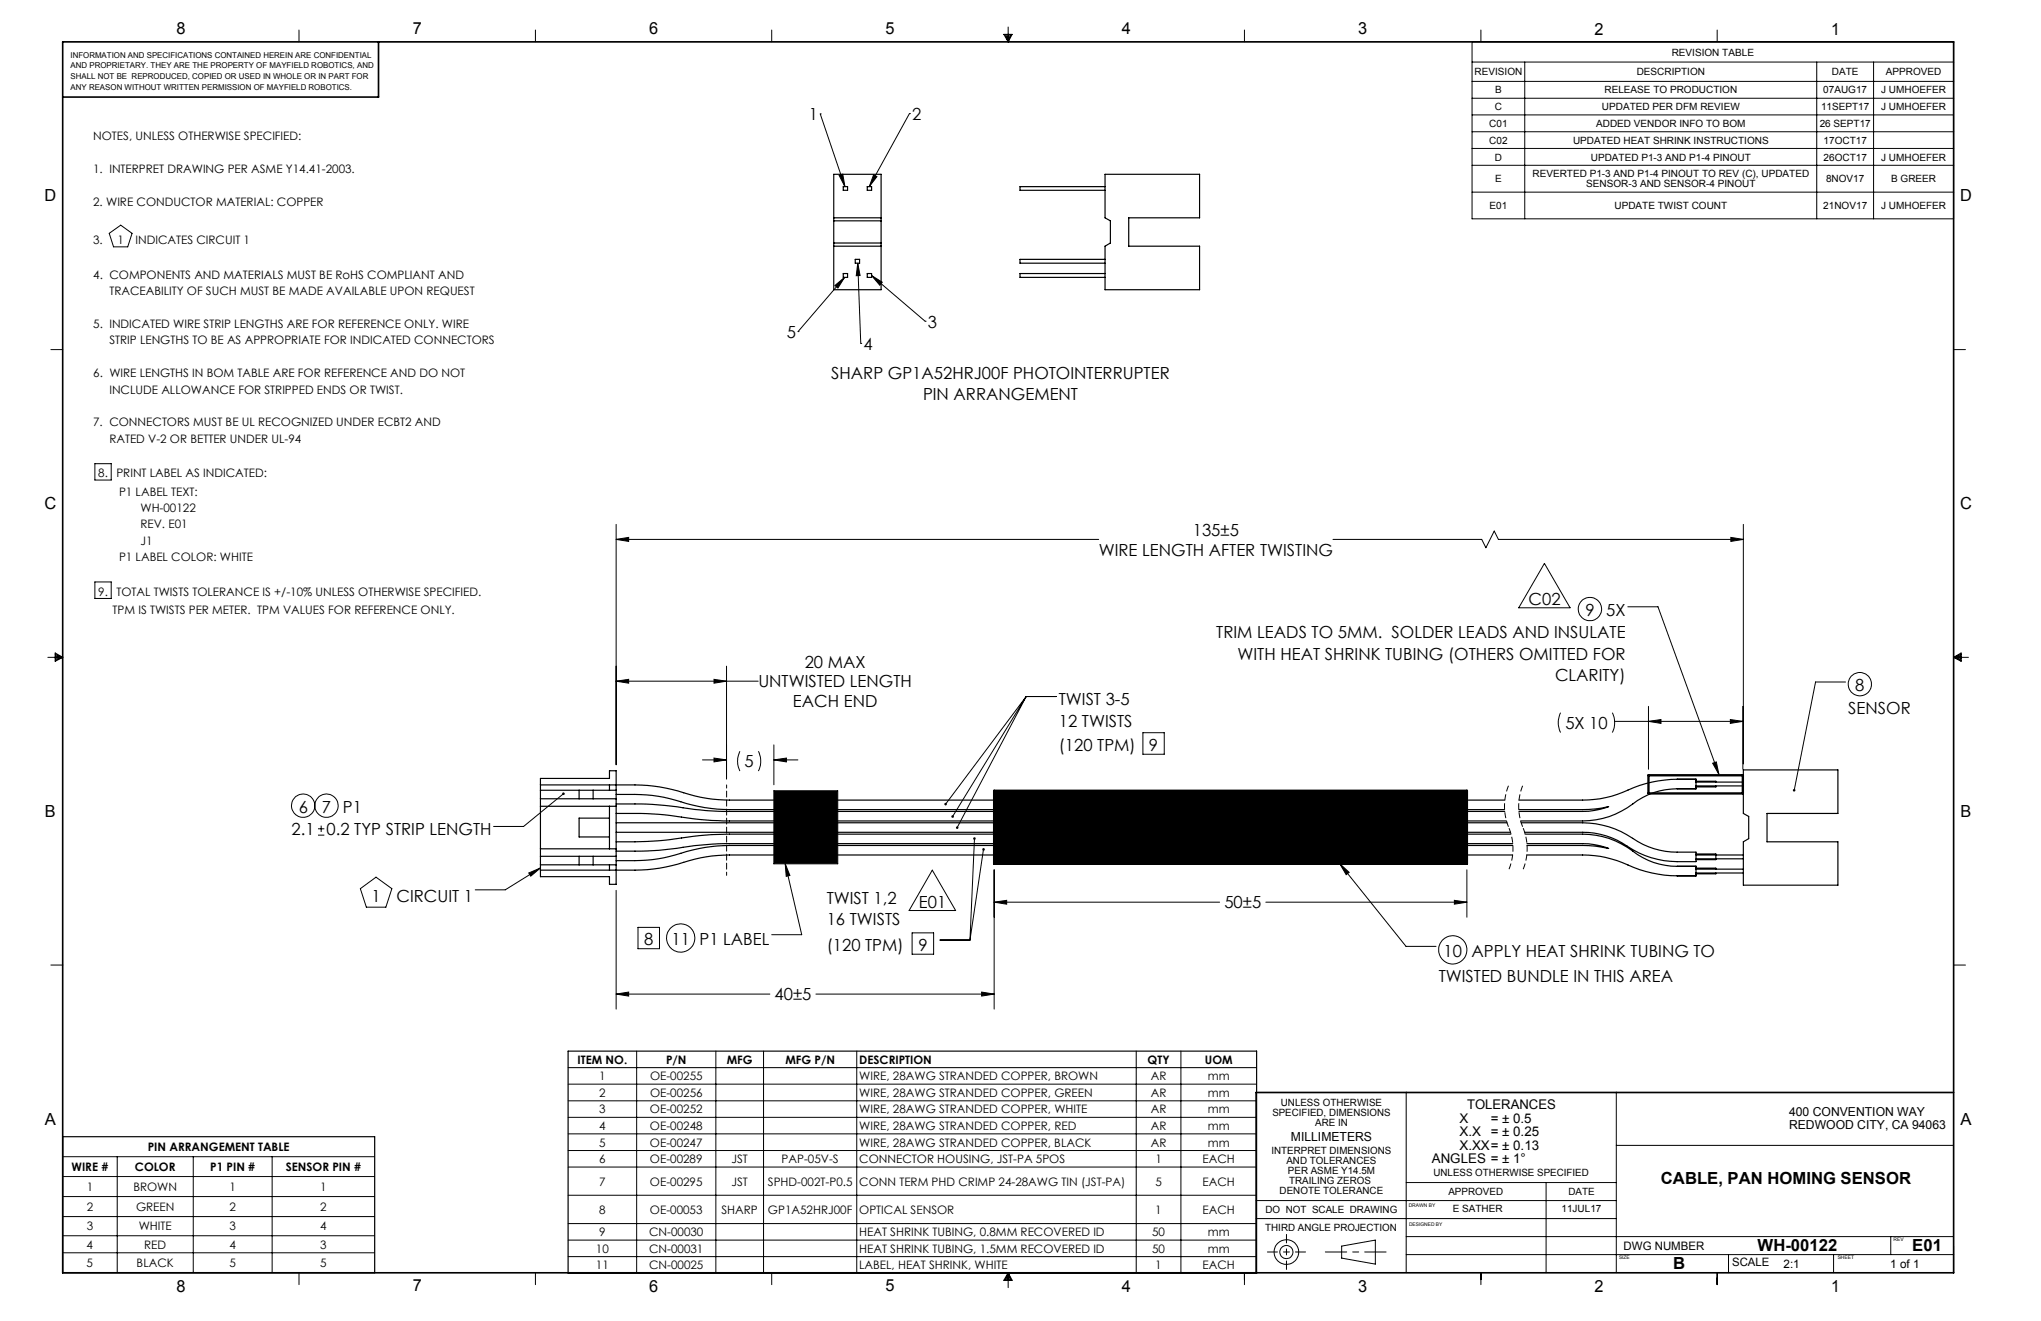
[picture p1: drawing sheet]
<svg xmlns="http://www.w3.org/2000/svg" width="432mm" height="279mm" viewBox="0 0 432 279" stroke-linecap="round" stroke-linejoin="round" font-family="sans-serif">
<g fill="none" stroke="#000" stroke-width=".21">
<path d="M63.3 6.4v2.5M113.3 6.4v2.5M163.3 6.4v2.5M212.4 7.3h1.7l-.8 1.6zM212.7 7.3l.6 1.6M213 7.3l.3 1.6M213.3 5.7v3.2M213.5 7.3l-.2 1.6M213.9 7.3l-.6 1.6M263.3 6.4v2.5M311.4 8.9h101.9v37.4h-101.9zM311.4 13.1h101.9"/>
<path d="M311.4 17.2h101.9M313.3 6.4v2.5M322.6 13.1v33.2M363.3 6.4v2.5M384.4 13.1v33.2M396.4 13.1v33.2M173.5 24.1h.1M173.5 24.1l5.3 15.4M177.5 37.1l.8-.3 .5 2.7zM184.8 37l.7 .4-1.6 2.1zM192.4 24h.1M192.4 24l-8.5 15.5"/>
<path d="M311.4 20.8h101.9M311.4 24.3h101.9M311.4 27.9h101.9M311.4 31.4h101.9M311.4 35h101.9M23.1 49.4l2.4-1.8 2.4 1.8-.9 2.8h-3zM178.7 58.7l-9.9 11.4M181.5 55.7l.5 2.6h-.8zM181.5 55.7l.6 16.9M184.4 58.3l11.3 9.6M184.4 58.3l2.3 1.4-.6 .6zM311.4 40.6h101.9"/>
<path d="M10.8 73.9h2.5M168.8 70.1h.1M176.6 60.4l2.1-1.7-1.4 2.2zM182.1 72.6h.1M195.7 67.9h.1M413.3 73.9h2.5M20.1 98.1h3.4v3.4h-3.4zM130.4 114.1l2.6-.4v.8zM130.4 110.9v50.8M130.4 114.1h102M282 114.1h31.5l.9 1.8 1.7-3.6 .9 1.8h51.8M326.7 119.2l5.5 9.4h-10.9z"/>
<path d="M366.2 113.7l2.6 .4-2.6 .4zM368.8 110.9v50.7M10.1 139h3.2M11.7 138.1l1.6 .9-1.6 .9zM11.7 138.4l1.6 .6M11.7 138.7l1.6 .3M13.3 139l-1.6 .6M13.3 139l-1.6 .3M20.1 123.1h3.4v3.5h-3.4zM344.4 128.3h6.4l12.8 35.5M413.3 139h3.2M413.3 139l1.6-.9v1.8z"/>
<path d="M413.3 139l1.6 .6M413.3 139l1.6 .3M414.9 138.4l-1.6 .6M414.9 138.7l-1.6 .3M130.4 144.1l2.6-.4v.8zM130.4 144.1h30M151.1 143.7l2.6 .4-2.6 .4zM153.7 140.9v23.8M156.5 158.9a4.7 4.7 0 0 0 0 4.2M160.4 158.9a4.7 4.7 0 0 1 0 4.2M163.7 157.6v8.4M217.1 147.3h6.3"/>
<path d="M217.1 147.3l-14.6 27.7M217.1 147.3l-15.6 25.4M217.1 147.3l-17 22.8M241.8 155h4.5v4.5h-4.5zM330.2 150.7l-.2 .3a4.8 4.8 0 0 0 .2 3.9M341.1 150.7a4.7 4.7 0 0 1 0 4.2M341.6 152.6h27.1M348.8 152.6l2.6-.4v.8zM348.8 149.4v13.3M366.1 152.2l2.6 .4-2.6 .4zM368.7 149.4v13.3M390.5 144.3h-6.4l-4.5 22.8"/>
<path d="M67.3 176.6h1.3M67.3 175.3h1.3M67.9 174.6v1.4M119.2 167.9l-8.4 6.9h-6.4M148.6 160.7h5.1M151.1 160.3l2.6 .4-2.6 .4zM163.7 160.7l2.7-.4v.8zM163.7 167.3h13.5v15.4h-13.5zM163.7 160.7h5.1M206.2 177.3l-1 21.5M208.1 179.6l-2.9 19.2M362.3 161.4l.8-.3 .5 2.7z"/>
<path d="M76.2 188l3.4-2.5 3.3 2.5-1.3 3.9h-4.1zM111.9 184.6l2.4-1-2 1.7zM114.3 183.6l-7.4 4.6h-6.4M130.4 188.3v25.1M135 196.1h4.5v4.6h-4.5zM166.1 182.7l1 2.5-.8 .1zM166.1 182.7l3.5 15h-6.3M193 197.3h4.5v4.5h-4.5zM197.2 184l5 8.6h-9.9zM198.9 198.8h6.3M210.3 190.8l2.7-.4v.8zM210.3 184v29.4"/>
<path d="M210.3 190.8h47.7M267.8 190.8h42.5M283.5 182.7l14 17.5h6.3M283.5 182.7l1.9 1.8-.6 .5zM307.7 190.4l2.6 .4-2.6 .4zM310.3 184v10M10.8 204.1h2.5M130.4 210.3l2.6-.5v.9zM130.4 210.3h32.5M172.6 210.3h37.7M207.7 209.8l2.6 .5-2.6 .4zM413.3 204.1h2.5"/>
<path d="M120.2 225.8h145.7M120.2 229.3h145.7M120.2 232.8h145.7M120.2 236.3h145.7M120.2 239.8h145.7M134.7 222.3v47M151.4 222.3v47M161.5 222.3v47M181.3 222.3v47M240.4 222.3v47M249.8 222.3v47M297.5 231.1v38.1"/>
<path d="M341.9 231.1v38.1M13.3 244.7h66M13.3 248.8h66M13.3 253.1h66M13.3 257.3h66M24.8 244.7v24.5M40.9 244.7v24.5M57.6 244.7v24.5M120.2 243.3h145.7M120.2 246.8h145.7M120.2 252.8h145.7M120.2 258.8h145.7"/>
<path d="M265.7 257.7h76.2M265.7 253.9h76.2M297.5 250.1h44.4M327.1 250.1v19.1M341.9 242.3h71.4M13.3 261.4h66M13.3 265h66M63.3 269.2v2.5M113.3 269.2v2.5M120.2 262.3h145.7M120.2 265.8h145.7M163.3 269.2v2.5"/>
<path d="M213.3 269.2v3.1M213.3 269.2l.8 1.6h-1.7zM213.3 269.2l-.6 1.6M213.3 269.2l-.3 1.6M213.3 269.2l.6 1.6M213.3 269.2l.2 1.6M263.3 269.2v2.5M283.8 263.6l7.2-1.3v5.1l-7.2-1.3zM297.5 265.4h115.8M297.5 261.5h115.8M313.3 269.2v2.5M363.3 269.2v2.5"/>
<path d="M365.7 265.4v3.8M387.9 265.4v3.8M400 261.5v3.9M413.3 263.6v5.6"/>
<circle cx="336.4" cy="128.8" r="2.47"/>
<circle cx="393.5" cy="144.7" r="2.46"/>
<circle cx="64.1" cy="170.4" r="2.48"/>
<circle cx="69.1" cy="170.4" r="2.47"/>
<circle cx="144" cy="198.4" r="2.99"/>
<circle cx="307.3" cy="200.9" r="2.99"/>
<circle cx="272.2" cy="264.8" r="2.6"/>
<circle cx="272.2" cy="264.8" r="1.38"/>
</g>
<path d="M319.2 166a11.7 11.7 0 0 0 0 9M319.2 175a11.7 11.7 0 0 1 0 9M322.2 166a11.7 11.7 0 0 0 0 9M322.2 175a11.7 11.7 0 0 1 0 9" fill="none" stroke="#000" stroke-width=".21" stroke-dasharray="1.3 .6" stroke-dashoffset="-.2" stroke-linecap="butt"/>
<g fill="none" stroke="#000" stroke-width=".25">
<path d="M176.4 36.9h10v24.4h-10zM178.4 39.5h.9v.8h-.9zM183.5 39.5h.9v.8h-.9zM233.8 39.5h-18v.8h18M233.8 36.9h20v9.2h-15v6h15v9.2h-20v-9.2l1.1-.7v-4.7l-1.1-.6zM176.4 52.1h10M176.4 51.4h10M176.4 46.7h10M176.4 46.1h10M178.4 57.9h.9v.8h-.9zM180.9 54.9h1v.8h-1zM183.5 57.9h.9v.8h-.9z"/>
<path d="M233.8 57.9h-18v.8h18M233.8 54.9h-18v.8h18M114.3 166h20a40 40 0 0 1 12.7 2.3l3.6 .7 3.7 .2h164M114.3 170.5h16.1M114.3 164.6h14.6v-1.6h1.5v24h-1.5v-1.6h-14.6zM114.3 179.5h16.1M114.3 168.9h16.1M114.3 167.1h16.1M122.5 167.1v1.8M125.5 167.1v1.8M128.9 166v1.1M128.9 170.5v9"/>
<path d="M128.9 173h-6.4v4h6.4M130.4 168h3.9a32.3 32.3 0 0 1 11 2l3.8 .8 5.2 .4h164M130.4 170a77.4 77.4 0 0 1 12.8 .6 66.9 66.9 0 0 0 11.1 1h164M130.4 172h3.9a79.4 79.4 0 0 1 13.7 1.3l5.1 .3h165.6M130.4 174h188.4M130.4 176h189.1M319.7 176.4h-165.4a84.5 84.5 0 0 0-13.8 1.3l-3.7 .3h-6.4M320 178.8h-165.7a40.5 40.5 0 0 0-12.7 2.4l-2.4 .4-2.4 .3-6.4 .1M320 178.4h-165.7a79.2 79.2 0 0 0-12.3 1.2l-5.1 .4h-6.5M321.3 171.2h13.5a23 23 0 0 0 5.5-.6l-.5 .2a16.4 16.4 0 0 1-5 .8h-13.5M321.8 174h13a19.6 19.6 0 0 1 11.7 4 16.3 16.3 0 0 0 8.3 2.2h4v1.9a25 25 0 0 1-9.5-.7 32.3 32.3 0 0 1-7.2-3.7 16.8 16.8 0 0 0-7.3-1.7h-12.3M322.7 176.4h12.1a17.9 17.9 0 0 1 11.7 4.4 15.1 15.1 0 0 0 8.3 2.4h4v.6"/>
<path d="M323 178.4h11.8a15.6 15.6 0 0 1 5.5 1.1l-.2-.1a22.6 22.6 0 0 0-5.3-.6h-11.8M358.8 165.4v-.6a29.3 29.3 0 0 0-14.4 2.3 22.6 22.6 0 0 1-9.6 2.1h-13.5M358.8 166.2v.6a24.6 24.6 0 0 0-9 .8 19.2 19.2 0 0 0-5.5 3.3 17.2 17.2 0 0 1-9.5 2.7h-13.1M358.8 165.2h4.2v.2M358.8 165.4v.8M358.8 165.4h10M358.8 166.2h10M363 166.2v.2h-4.2M368.8 162.8h20v9.2h-15v6h15v9.2h-20v-9.2l1.2-.6v-4.7l-1.2-.7zM114.3 182.9h16.1M114.3 181.1h16.1M122.5 181.1v1.8"/>
<path d="M125.5 181.1v1.8M128.9 182.9v1.1M320 180.8h-165.7a32.3 32.3 0 0 0-10.9 2l-3.8 .8-4 .4h-21.3M323 180.8h11.8a23.9 23.9 0 0 1 10.9 2.7 30 30 0 0 0 13.1 1.7v-.6M358.8 183.6h4.2v.2M358.8 180.6h4.2v1.2h-4.2M358.8 180.8h10M358.8 184.6h10M358.8 183.8v.8M358.8 183.8h10M358.8 181.6h10M363 184.6v.2h-4.2"/>
<path d="M120.2 222.3h145.7v47h-145.7zM13.3 240.4h66v28.8h-66z"/>
</g>
<path d="M293.2 264.8h-12.8" fill="none" stroke="#000" stroke-width=".21" stroke-dasharray="15.2 1.3 1.3 1.3" stroke-dashoffset="10.7"/>
<path d="M276.2 264.8h-8.1" fill="none" stroke="#000" stroke-width=".21" stroke-dasharray="15.2 1.3 1.3 1.3" stroke-dashoffset="13.1"/>
<path d="M272.2 268.5v-7.4" fill="none" stroke="#000" stroke-width=".21" stroke-dasharray="15.2 1.3 1.3 1.3" stroke-dashoffset="13.4"/>
<path d="M13.3 8.9h400v260.3h-400zM80.1 8.9v11.6h-66.8M413.3 231.1h-147.6v38.1" fill="none" stroke="#000" stroke-width=".35"/>
<path d="M153.7 166v19.1" fill="none" stroke="#000" stroke-width=".21" stroke-dasharray="1.3 .6" stroke-dashoffset=".6"/>
<path d="M210.3 167.3h100v15.4h-100zM348.8 164h19.9v3.8h-19.9z" fill="none" stroke="#000" stroke-width=".5"/>
<g fill="#000">
<path d="M130.4 114.1l2.6-.4v.8zM366.2 113.7l2.6 .4-2.6 .4zM130.4 210.3l2.6-.5v.9zM207.7 209.8l2.6 .5-2.6 .4zM210.3 190.8l2.7-.4v.8zM307.7 190.4l2.6 .4-2.6 .4zM348.8 152.6l2.6-.4v.8zM366.1 152.2l2.6 .4-2.6 .4zM151.1 143.7l2.6 .4-2.6 .4zM130.4 144.1l2.6-.4v.8zM151.1 160.3l2.6 .4-2.6 .4zM163.7 160.7l2.7-.4v.8z"/>
<path d="M119 167.7a.27 .27 0 0 0 0 .3 .27 .27 0 0 0 .4 .1 .27 .27 0 0 0 0-.4l-.2 .2 .2-.2zM111.9 184.6l2.4-1-2 1.7zM379.4 166.9l-.1 .2 .1 .3h.1l.1-.3-.1 .3 .3-.1a.28 .28 0 0 0 0-.4 .28 .28 0 0 0-.4 0zM283.5 182.7l1.9 1.8-.6 .5zM362.3 161.4l.8-.3 .5 2.7zM166.1 182.7l1 2.5-.8 .1zM207.9 179.4a.27 .27 0 0 0 0 .5 .27 .27 0 0 0 .4-.1 .27 .27 0 0 0-.2-.4v.2v-.2zM206 177.2a.27 .27 0 0 0 0 .4 .27 .27 0 0 0 .4-.1 .27 .27 0 0 0-.2-.4v.2v-.2zM202.3 174.9v.4l.2-.3-.1 .3a.27 .27 0 0 0 .3-.1 .27 .27 0 0 0-.1-.4 .27 .27 0 0 0-.3 .1zM201.4 172.5l-.1 .4 .2-.2-.1 .2a.28 .28 0 0 0 .4-.2 .28 .28 0 0 0-.4-.2zM199.8 169.9l.1 .4 .2-.2-.2 .2a.28 .28 0 0 0 .4 0 .28 .28 0 0 0-.1-.4 .28 .28 0 0 0-.4 0zM177.5 37.1l.8-.3 .5 2.7zM184.8 37l.7 .4-1.6 2.1zM184.4 58.3l2.3 1.4-.6 .6zM181.5 55.7l.5 2.6h-.8zM176.6 60.4l2.1-1.7-1.4 2.2z"/>
</g>
<path d="M210.3 167.3v15.4h100v-15.4zM163.7 167.3v15.4h13.5v-15.4z" fill-rule="evenodd" fill="#000"/>
<g font-size="3.5">
<text x="37.3" y="7.3">8</text>
<text x="87.3" y="7.3">7</text>
<text x="137.3" y="7.3">6</text>
<text x="187.3" y="7.3">5</text>
<text x="237.3" y="7.3">4</text>
<text x="287.4" y="7.3">3</text>
<text x="337.4" y="7.3">2</text>
<text x="387.4" y="7.3">1</text>
<text x="171.1" y="25.4">1</text>
<text x="193" y="25.4">2</text>
<text x="9.4" y="42.5">D</text>
<text x="414.7" y="42.5">D</text>
<text x="166.4" y="71.5">5</text>
<text x="196.3" y="69.3">3</text>
<text x="182.7" y="74">4</text>
<text x="175.9" y="80.1">SHARP GP1A52HRJ00F PHOTOINTERRUPTER</text>
<text x="195.3" y="84.7">PIN ARRANGEMENT</text>
<text x="9.4" y="107.6">C</text>
<text x="414.7" y="107.7">C</text>
<text x="252.4" y="113.3">135±5</text>
<text x="232.5" y="117.5">WIRE LENGTH AFTER TWISTING</text>
<text x="323.4" y="128">C02</text>
<text x="335.4" y="130.3">9</text>
<text x="339.8" y="130.3">5X</text>
<text x="257.3" y="135">TRIM LEADS TO 5MM. SOLDER LEADS AND INSULATE</text>
<text x="170.2" y="141.2">20 MAX</text>
<text x="261.8" y="139.6">WITH HEAT SHRINK TUBING (OTHERS OMITTED FOR</text>
<text x="160.4" y="145.4">UNTWISTED LENGTH</text>
<text x="167.8" y="149.6">EACH END</text>
<text x="224" y="149.1">TWIST 3-5</text>
<text x="329" y="144.1">CLARITY)</text>
<text x="392.5" y="146.2">8</text>
<text x="224" y="153.7">12 TWISTS</text>
<text x="331.2" y="154.2">5X 10</text>
<text x="391" y="150.9">SENSOR</text>
<text x="224" y="158.7">(120 TPM)</text>
<text x="243.1" y="158.7">9</text>
<text x="157.5" y="162.3">5</text>
<text x="9.5" y="172.7">B</text>
<text x="63.2" y="171.9">6</text>
<text x="68.1" y="171.9">7 P1</text>
<text x="414.8" y="172.8">B</text>
<text x="61.7" y="176.6">2.1</text>
<text x="69.1" y="176.6">0.2 TYP STRIP LENGTH</text>
<text x="78.6" y="190.8">1</text>
<text x="83.9" y="190.8">CIRCUIT 1</text>
<text x="174.9" y="191.2">TWIST 1,2</text>
<text x="174.9" y="195.7">16 TWISTS</text>
<text x="194.4" y="192.1">E01</text>
<text x="259" y="192.1">50±5</text>
<text x="136.3" y="199.9">8</text>
<text x="142.1" y="199.9">11 P1 LABEL</text>
<text x="174.9" y="201.1">(120 TPM)</text>
<text x="194.3" y="201.1">9</text>
<text x="305.4" y="202.4">10 APPLY HEAT SHRINK TUBING TO</text>
<text x="304.4" y="207.6">TWISTED BUNDLE IN THIS AREA</text>
<text x="163.9" y="211.6">40±5</text>
<text x="9.5" y="237.9">A</text>
<text x="414.8" y="237.9">A</text>
<text x="351.4" y="250.5">CABLE, PAN HOMING SENSOR</text>
<text x="354" y="268.5">B</text>
<text x="371.8" y="264.7">WH-00122</text>
<text x="404.6" y="264.6">E01</text>
<text x="37.3" y="273.2">8</text>
<text x="87.3" y="273.1">7</text>
<text x="137.3" y="273.2">6</text>
<text x="187.3" y="273.1">5</text>
<text x="237.3" y="273.2">4</text>
<text x="287.4" y="273.2">3</text>
<text x="337.4" y="273.2">2</text>
<text x="387.4" y="273.2">1</text>
</g>
<g font-size="2.8">
<text x="308.8" y="237.5">X</text>
<text x="310.4" y="234.6">TOLERANCES</text>
<text x="315.4" y="237.5">= ± 0.5</text>
<text x="308.8" y="243.2">X.XX= ± 0.13</text>
<text x="308.8" y="240.3">X.X</text>
<text x="315.4" y="240.3">= ± 0.25</text>
<text x="302.9" y="246.1">ANGLES = ± 1°</text>
</g>
<g font-size="2.6">
<text x="378.5" y="238.9">REDWOOD CITY, CA 94063</text>
<text x="378.5" y="236.1">400 CONVENTION WAY</text>
<text x="273.1" y="241.4">MILLIMETERS</text>
</g>
<g font-size="2.5">
<text x="19.7" y="29.7">NOTES, UNLESS OTHERWISE SPECIFIED:</text>
<text x="19.7" y="36.7">1. INTERPRET DRAWING PER ASME Y14.41-2003.</text>
<text x="19.7" y="43.6">2. WIRE CONDUCTOR MATERIAL: COPPER</text>
<text x="19.7" y="51.6">3.</text>
<text x="24.9" y="51.6">1</text>
<text x="28.6" y="51.6">INDICATES CIRCUIT 1</text>
<text x="19.7" y="59">4. COMPONENTS AND MATERIALS MUST BE RoHS COMPLIANT AND</text>
<text x="23.1" y="62.4">TRACEABILITY OF SUCH MUST BE MADE AVAILABLE UPON REQUEST</text>
<text x="19.7" y="69.4">5. INDICATED WIRE STRIP LENGTHS ARE FOR REFERENCE ONLY. WIRE</text>
<text x="23.1" y="72.8">STRIP LENGTHS TO BE AS APPROPRIATE FOR INDICATED CONNECTORS</text>
<text x="19.7" y="79.8">6. WIRE LENGTHS IN BOM TABLE ARE FOR REFERENCE AND DO NOT</text>
<text x="23.1" y="83.3">INCLUDE ALLOWANCE FOR STRIPPED ENDS OR TWIST.</text>
<text x="19.7" y="90.2">7. CONNECTORS MUST BE UL RECOGNIZED UNDER ECBT2 AND</text>
<text x="23.1" y="93.7">RATED V-2 OR BETTER UNDER UL-94</text>
<text x="20.8" y="101">8.</text>
<text x="24.6" y="101">PRINT LABEL AS INDICATED:</text>
<text x="25.2" y="104.8">P1 LABEL TEXT:</text>
<text x="29.7" y="108.3">WH-00122</text>
<text x="29.7" y="111.8">REV. E01</text>
<text x="25.2" y="118.7">P1 LABEL COLOR: WHITE</text>
<text x="29.7" y="115.2">J1</text>
<text x="20.8" y="126">9.</text>
<text x="23.8" y="129.9">TPM IS TWISTS PER METER. TPM VALUES FOR REFERENCE ONLY.</text>
<text x="24.6" y="126">TOTAL TWISTS TOLERANCE IS +/-10% UNLESS OTHERWISE SPECIFIED.</text>
<text x="122.2" y="225">ITEM NO.</text>
<text x="140.9" y="225">P/N</text>
<text x="153.8" y="225">MFG</text>
<text x="166.2" y="225">MFG P/N</text>
<text x="181.8" y="225">DESCRIPTION</text>
<text x="242.8" y="225">QTY</text>
<text x="254.9" y="225">UOM</text>
<text x="126.8" y="232">2</text>
<text x="126.8" y="228.5">1</text>
<text x="137.5" y="232">OE-00256</text>
<text x="137.5" y="228.5">OE-00255</text>
<text x="181.8" y="232">WIRE, 28AWG STRANDED COPPER, GREEN</text>
<text x="181.8" y="228.5">WIRE, 28AWG STRANDED COPPER, BROWN</text>
<text x="243.5" y="232">AR</text>
<text x="243.5" y="228.5">AR</text>
<text x="255.5" y="232">mm</text>
<text x="255.5" y="228.5">mm</text>
<text x="126.8" y="239">4</text>
<text x="126.8" y="235.5">3</text>
<text x="137.5" y="239">OE-00248</text>
<text x="137.5" y="235.5">OE-00252</text>
<text x="181.8" y="239">WIRE, 28AWG STRANDED COPPER, RED</text>
<text x="181.8" y="235.5">WIRE, 28AWG STRANDED COPPER, WHITE</text>
<text x="243.5" y="239">AR</text>
<text x="243.5" y="235.5">AR</text>
<text x="255.5" y="239">mm</text>
<text x="255.5" y="235.5">mm</text>
<text x="31.3" y="243.4">PIN ARRANGEMENT TABLE</text>
<text x="126.8" y="242.5">5</text>
<text x="137.5" y="242.5">OE-00247</text>
<text x="181.8" y="242.5">WIRE, 28AWG STRANDED COPPER, BLACK</text>
<text x="243.4" y="242.5">AR</text>
<text x="255.5" y="242.5">mm</text>
<text x="15.1" y="247.7">WIRE #</text>
<text x="18.3" y="251.9">1</text>
<text x="28.2" y="251.9">BROWN</text>
<text x="28.5" y="247.7">COLOR</text>
<text x="44.5" y="247.7">P1 PIN #</text>
<text x="48.6" y="251.9">1</text>
<text x="60.4" y="247.7">SENSOR PIN #</text>
<text x="67.7" y="251.9">1</text>
<text x="126.8" y="246">6</text>
<text x="126.8" y="250.7">7</text>
<text x="137.5" y="246">OE-00289</text>
<text x="137.5" y="250.7">OE-00295</text>
<text x="154.8" y="246">JST</text>
<text x="154.8" y="250.7">JST</text>
<text x="162.5" y="250.7">SPHD-002T-P0.5</text>
<text x="165.4" y="246">PAP-05V-S</text>
<text x="181.8" y="246">CONNECTOR HOUSING, JST-PA 5POS</text>
<text x="181.8" y="250.7">CONN TERM PHD CRIMP 24-28AWG TIN (JST-PA)</text>
<text x="244.4" y="246">1</text>
<text x="244.4" y="250.7">5</text>
<text x="254.4" y="246">EACH</text>
<text x="254.4" y="250.7">EACH</text>
<text x="18.3" y="256.1">2</text>
<text x="28.8" y="256.1">GREEN</text>
<text x="48.6" y="256.1">2</text>
<text x="67.7" y="256.1">2</text>
<text x="126.8" y="256.7">8</text>
<text x="137.5" y="256.7">OE-00053</text>
<text x="152.6" y="256.7">SHARP</text>
<text x="162.5" y="256.7">GP1A52HRJ00F</text>
<text x="181.8" y="256.7">OPTICAL SENSOR</text>
<text x="244.4" y="256.7">1</text>
<text x="254.4" y="256.7">EACH</text>
<text x="18.3" y="260.3">3</text>
<text x="29.3" y="260.3">WHITE</text>
<text x="48.5" y="260.3">3</text>
<text x="67.7" y="260.3">4</text>
<text x="126.8" y="261.5">9</text>
<text x="137.3" y="261.5">CN-00030</text>
<text x="181.8" y="261.5">HEAT SHRINK TUBING, 0.8MM RECOVERED ID</text>
<text x="243.7" y="261.5">50</text>
<text x="255.5" y="261.5">mm</text>
<text x="18.3" y="268">5</text>
<text x="18.3" y="264.1">4</text>
<text x="28.9" y="268">BLACK</text>
<text x="30.5" y="264.1">RED</text>
<text x="48.5" y="268">5</text>
<text x="48.5" y="264.1">4</text>
<text x="67.7" y="268">5</text>
<text x="67.7" y="264.1">3</text>
<text x="126.1" y="265">10</text>
<text x="126.1" y="268.5">11</text>
<text x="137.3" y="265">CN-00031</text>
<text x="137.3" y="268.5">CN-00025</text>
<text x="181.8" y="265">HEAT SHRINK TUBING, 1.5MM RECOVERED ID</text>
<text x="181.8" y="268.5">LABEL, HEAT SHRINK, WHITE</text>
<text x="243.7" y="265">50</text>
<text x="244.4" y="268.5">1</text>
<text x="254.4" y="268.5">EACH</text>
<text x="255.5" y="265">mm</text>
<text x="343.5" y="264.3">DWG NUMBER</text>
<text x="377.3" y="268.1">2:1</text>
<text x="399.9" y="268.1">1 of 1</text>
</g>
<text font-size="2.4" x="366.5" y="267.8">SCALE</text>
<g font-size="2.1">
<text x="353.7" y="11.8">REVISION TABLE</text>
<text x="312" y="15.9">REVISION</text>
<text x="346.3" y="15.9">DESCRIPTION</text>
<text x="387.6" y="15.9">DATE</text>
<text x="399" y="15.9">APPROVED</text>
<text x="316.3" y="23.3">C</text>
<text x="316.3" y="19.8">B</text>
<text x="338.9" y="23.3">UPDATED PER DFM REVIEW</text>
<text x="339.4" y="19.8">RELEASE TO PRODUCTION</text>
<text x="385.3" y="23.3">11SEPT17</text>
<text x="385.7" y="19.8">07AUG17</text>
<text x="398" y="19.8">J UMHOEFER</text>
<text x="398" y="23.3">J UMHOEFER</text>
<text x="315.1" y="26.9">C01</text>
<text x="337.7" y="26.9">ADDED VENDOR INFO TO BOM</text>
<text x="385" y="26.9">26 SEPT17</text>
<text x="315.1" y="30.4">C02</text>
<text x="316.3" y="34">D</text>
<text x="332.8" y="30.4">UPDATED HEAT SHRINK INSTRUCTIONS</text>
<text x="336.6" y="34">UPDATED P1-3 AND P1-4 PINOUT</text>
<text x="385.8" y="30.4">17OCT17</text>
<text x="385.8" y="34">26OCT17</text>
<text x="398" y="34">J UMHOEFER</text>
<text x="316.3" y="38.6">E</text>
<text x="324.2" y="37.5">REVERTED P1-3 AND P1-4 PINOUT TO REV (C), UPDATED</text>
<text x="335.6" y="39.6">SENSOR-3 AND SENSOR-4 PINOUT</text>
<text x="386.3" y="38.6">8NOV17</text>
<text x="400.1" y="38.6">B GREER</text>
<text x="315.1" y="44.2">E01</text>
<text x="341.6" y="44.2">UPDATE TWIST COUNT</text>
<text x="385.7" y="44.2">21NOV17</text>
<text x="398" y="44.2">J UMHOEFER</text>
<text x="269.2" y="236.1">SPECIFIED, DIMENSIONS</text>
<text x="271" y="234">UNLESS OTHERWISE</text>
<text x="278.2" y="238.3">ARE IN</text>
<text x="269" y="244">INTERPRET DIMENSIONS</text>
<text x="272.2" y="246.1">AND TOLERANCES</text>
<text x="272.5" y="248.2">PER ASME Y14.5M</text>
<text x="272.8" y="250.4">TRAILING ZEROS</text>
<text x="303.3" y="248.8">UNLESS OTHERWISE SPECIFIED</text>
<text x="267.7" y="256.6">DO NOT SCALE DRAWING</text>
<text x="270.7" y="252.5">DENOTE TOLERANCE</text>
<text x="306.4" y="252.7">APPROVED</text>
<text x="307.3" y="256.4">E SATHER</text>
<text x="330.4" y="256.4">11JUL17</text>
<text x="331.8" y="252.7">DATE</text>
<text x="267.7" y="260.3">THIRD ANGLE PROJECTION</text>
</g>
<g font-size="1.7">
<text x="14.9" y="12.2">INFORMATION AND SPECIFICATIONS CONTAINED HEREIN ARE CONFIDENTIAL</text>
<text x="14.9" y="14.5">AND PROPRIETARY. THEY ARE THE PROPERTY OF MAYFIELD ROBOTICS, AND</text>
<text x="14.9" y="16.7">SHALL NOT BE REPRODUCED, COPIED OR USED IN WHOLE OR IN PART FOR</text>
<text x="14.9" y="19">ANY REASON WITHOUT WRITTEN PERMISSION OF MAYFIELD ROBOTICS.</text>
</g>
<g font-size="1.1">
<text x="298" y="255.2">DRAWN BY</text>
<text x="298.1" y="259.2">DESIGNED BY</text>
<text x="400.6" y="262.6">REV</text>
<text x="342.5" y="266.3">SIZE</text>
<text x="388.8" y="266.4">SHEET</text>
</g>
</svg>
